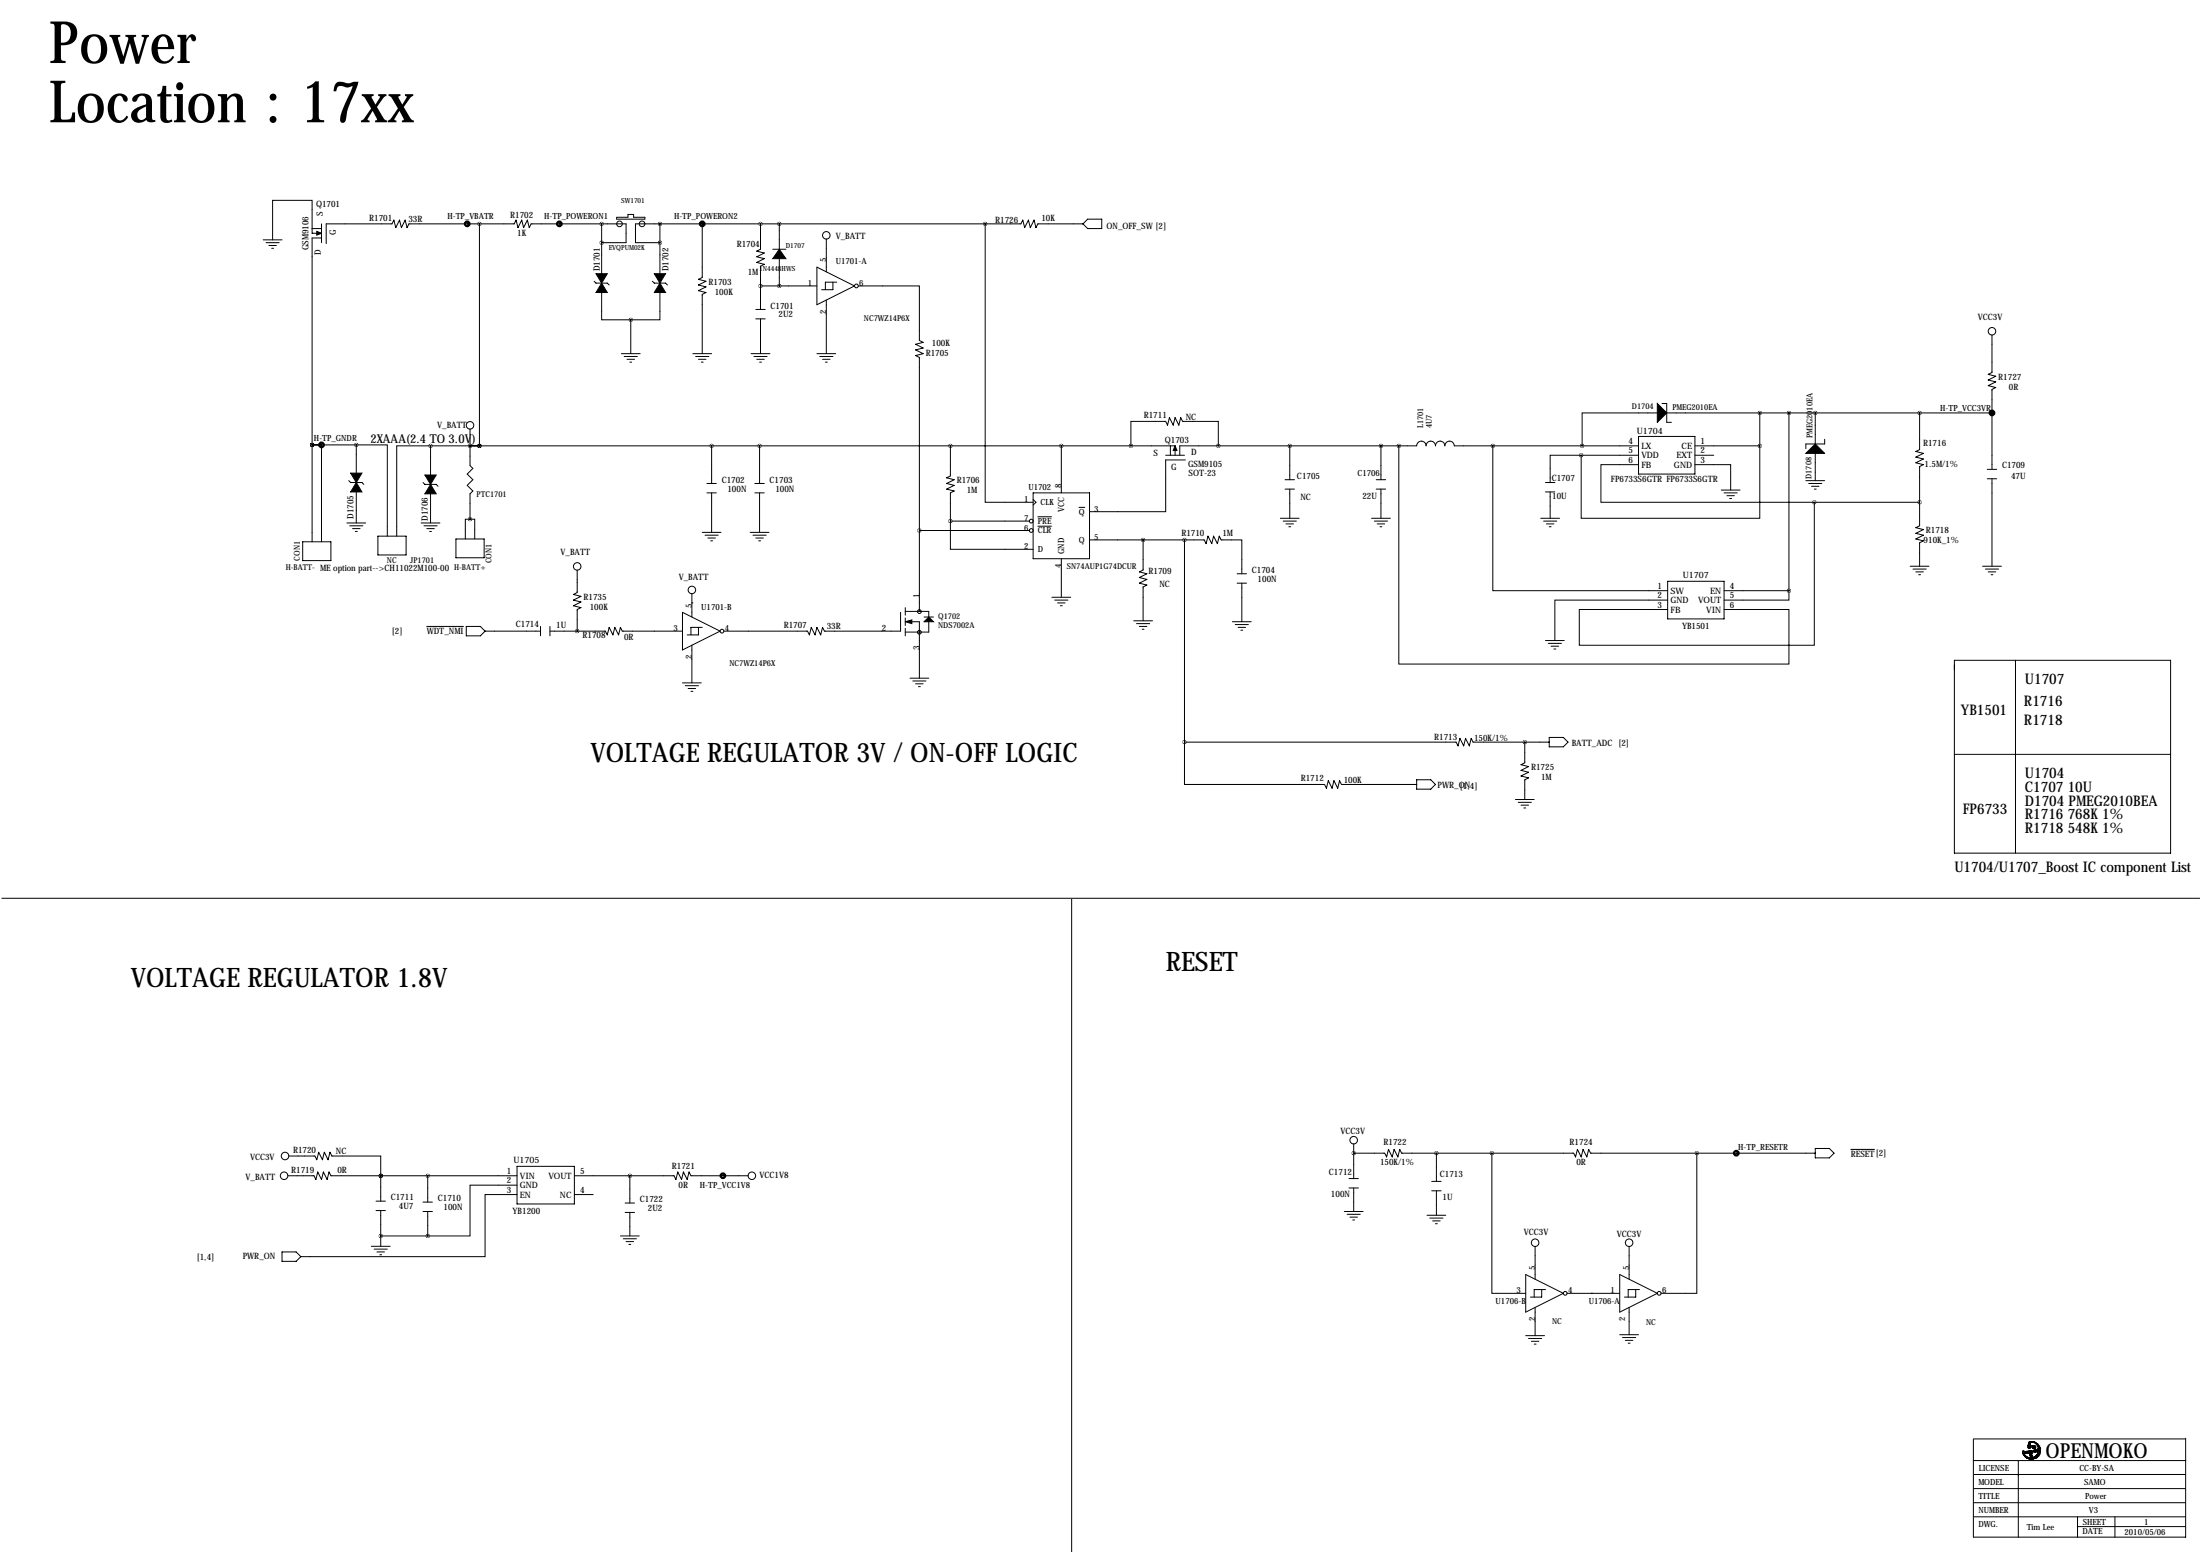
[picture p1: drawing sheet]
<svg xmlns="http://www.w3.org/2000/svg" width="594mm" height="419mm" viewBox="0 0 594 419" stroke-linecap="round" stroke-linejoin="round" font-family="sans-serif">
<g fill="none" stroke="#000" stroke-width=".27">
<path d="M166.6 58.7h3.1v-.8h1.5v.8h3v.5h-7.6zM293.9 59.2h3.8v2.5h-3.8l-1.3-1.2zM71.1 64.8h5.1M71.9 65.5h3.5M72.6 66.3h2.1M73.4 67.1h.5M84.3 61.7h2.6M86.9 63h-2.6v-8.9h-10.6v10.7M86.9 64.3h-2.6v82M86.9 60.5v5M126.2 60.5h.1M129.5 60.5v59.9"/>
<path d="M151.1 60.5h.1M160.5 75.9l.5 .6h3.1l.5 .5M162.6 79v7.4h7.8M162.6 65.5h6.6v-5h-25.7l-.5 1-.5-2.1-1 2.1-.5-2.1-1 2.1-.6-2.1-.5 1.1h-28.4l-.5 1-.5-2.1-1 2.1-.6-2.1-1 2.1-.5-2.1-.5 1.1h-17.8v5.3M162.6 60.5v13.4M176.3 75.9l.5 .6h3l.5 .5M178.3 79v7.4h-7.9M178.3 60.5v13.4M189.7 60.5h.1M189.7 60.5v14.4l-1 .5 2.1 .5-2.1 1.1 2.1 .5-2.1 1 2.1 .5-1.1 .5v16M205.5 60.5v6.8l-1 .5 2 .5-2 1 2 .6-2 1 2 .5-1 .5v11.7M205.5 77.2h15.2"/>
<path d="M208.8 67.3h3.5M210.6 60.5v6.8M210.6 69.9v7.3M220.7 72.1l10.2 5.1-10.2 5.1zM223.3 64.5v8.9M225 76.2v2h-3M226.1 76.2h-3.1v2M231.9 77.2h16.5v14.7l1 .6-2 .5 2 1-2 .5 2 1-2 .5 1 .5v68.6M266.2 60.5v75.1h12.9M292.6 60.5h-12.2l-.5 1-.5-2.1-1 2.1-.5-2.1-1 2.1-.5-2.1-.6 1.1h-104.1v5h6.6M167.9 95.5h5.1M168.7 96.3h3.5"/>
<path d="M169.4 97h2M170.2 97.8h.5M170.4 86.4v9.1M187.2 95.5h5.1M188 96.3h3.5M188.7 97h2.1M189.5 97.8h.5M202.9 95.5h5.1M203.7 96.3h3.6M204.2 83.6h2.6M204.2 86.1h2.6M204.5 97h2"/>
<path d="M205.2 97.8h.5M205.5 86.1v9.4M220.7 95.5h5.1M221.5 96.3h3.5M222.2 97h2.1M223 97.8h.5M223.3 81v14.5M538.2 90.4v10.2l-1 .5 2 .5-2 1 2 .5-2 1 2 .5-1 .6v21.5M127 115.8v4.6h2.5M442.7 117.9h15.3v10.1h-15.3zM447.8 111.5h-20.3v8.9M449.1 109h1.2v5h1.3"/>
<path d="M450.3 111.5h87.9M475.5 111.5v8.9M483.4 111.5v48M490.5 111.5v8.4M493 118.6v1.3h-5.1v1.3M518.7 111.5v9.9l-1 .5 2 .5-2 1 2 .6-2 1 2 .5-1 .5v16l-1 .5 2 .5-2 1 2 .5-2 1 2 .6-1 .5v6.3M538.2 111.5h.1M84.3 120.1h.1M84.3 120.1h12M86.9 120.1v26.2M94.2 129.8l.5 .5h3.1l.5 .5M96.3 120.1h8.3v24.7"/>
<path d="M96.3 120.1v7.7M96.3 132.8v8.4M114.3 130.3l.5 .5h3.1l.5 .5M116.3 120.4h-9.1v24.4M116.3 120.4h201.2v2.5M116.3 120.4v7.9M116.3 133.3v7.9M127 120.4v5.3l.8 .8-1.6 1.5 1.6 1.5-1.6 1.6 1.6 1.5-.8 .7v6.9M129.5 120.4h.1M191 130.6h2.5M191 133.1h2.5M192.3 120.4v10.2"/>
<path d="M192.3 133.1v10.7M204 130.6h2.5M204 133.1h2.5M205.2 120.4v10.2M205.2 133.1v10.7M256.8 120.4v8.1l-1 .5 2 .5-2 1.1 2 .5-2 1 2 .5-1 .5v7.6M279.1 133.1h15.3v17.8h-15.3zM279.1 134.9l.8 .7-.8 .8M280.4 139.6h3.7M286.8 120.4v12.7M291.5 137h1.6M305.6 120.4v-6.6h9.4l.5 1 .5-2 1 2 .5-2 1 2 .5-2 .5 1h9.7v6.6"/>
<path d="M315 122.9h5M316.2 120.4v2.5M320.3 124.2h-5.3v14h-20.6M345.9 140h5.1M347.2 129.5h2.6M347.2 132.1h2.6M348.5 120.4v9.1M348.5 132.1v7.9M370.6 140h5.1M371.9 129.5h2.5M371.9 132.1h2.5M373.1 120.4v9.1"/>
<path d="M373.1 132.1v7.9M378 120.4v58.9h105.4v-14.7h-17.6M403.4 120.4v39.1h47.2M416.3 140h5.1M417.6 130.3h2.5M417.6 132.8h2.5M418.8 132.8v7.2M427.2 122.9h-8.4v7.4M427.2 122.9h15.5M442.7 120.4h-49.8a1.27 1.27 0 0 0-1.2-1.3 1.27 1.27 0 0 0-1.3 1.3 1.27 1.27 0 0 0-1.3-1.3 1.27 1.27 0 0 0-1.2 1.3 1.27 1.27 0 0 0-1.3-1.3 1.27 1.27 0 0 0-1.3 1.3 1.27 1.27 0 0 0-1.3-1.3 1.27 1.27 0 0 0-1.2 1.3h-64v2.5M442.7 125.5h-10.1v10.1h57.6M458 125.5h9.6v6.8"/>
<path d="M458 120.4h17.5M458 122.9h5M465.1 132.3h5.1M465.8 133.1h3.6M466.6 133.9h2M467.4 134.6h.5M475.5 120.4v19.6h-48.3v-17.1M487.9 129.8h5.1M488.7 130.6h3.6M489.5 131.3h2M490.2 135.6v38.6h-63.5v-9.6h23.9M490.2 135.6h28.5"/>
<path d="M490.2 132.1h.5M490.5 122.4v7.4M537 126.7h2.5M537 129.3h2.5M538.2 129.3v23.6M81.8 146.3h7.6v5.1h-7.6zM93.7 141.2h5.1M94.5 142h3.5M95.2 142.7h2.1M96 143.5h.5M102.1 144.8h7.6v5.1h-7.6zM113.8 141.2h5.1"/>
<path d="M114.6 142h3.5M115.3 142.7h2M116.1 143.5h.5M123.2 145.5h7.6v5.1h-7.6zM127 140.2h-1.3v5.3M127 140.2h1.3v5.3M156 153.9v6.1l-1.1 .5 2.1 .5-2.1 1.1 2.1 .5-2.1 1 2.1 .5-1 .5v5.8M189.7 143.8h5.1M190.5 144.5h3.6M191.3 145.3h2M192 146.1h.5M202.7 143.8h5.1"/>
<path d="M203.5 144.5h3.5M204.2 145.3h2M205 146.1h.5M248.4 143.3h29.7M256.8 140.7v7.6h22.3M256.8 140.7h21.3M280.4 142.1h3.7M286.8 150.9v10.4M294.4 145.8h31l.5 1 .5-2 1 2 .5-2 1 2 .5-2 .5 1h5.6v9.1M308.9 145.8v8.1l-1.1 .5 2.1 .5-2.1 1.1 2.1 .5-2.1 1 2.1 .5-1 .5v9.1M320 145.8v54.6M334.3 154.9h2.5"/>
<path d="M334.3 157.5h2.5M335.5 157.5v10.4M346.7 140.7h3.6M347.5 141.5h2M348.2 142.2h.5M371.3 140.7h3.6M372.1 141.5h2M372.9 142.2h.5M417.1 140.7h3.5M417.8 141.5h2.1M418.6 142.2h.5M450.6 157h15.2v10.1h-15.2z"/>
<path d="M465.8 159.5h17.6M483.4 159.5v2.6h-17.6M516.1 152.9h5.1M516.9 153.7h3.5M517.7 154.4h2M518.4 155.2h.5M535.7 152.9h5.1M536.4 153.7h3.6M537.2 154.4h2M538 155.2h.5M115.3 169.2h9.9M126 169.2h3.8l1.3 1.2-1.3 1.3h-3.8z"/>
<path d="M131.1 170.4h14.9M146 169.2v2.5M148.6 170.4h15l.5 1 .5-2 1 2 .5-2 1 2 .5-2 .5 1h16.3M148.6 169.2v2.5M184.4 165.4l10.2 5-10.2 5.1zM186.9 162.8h.1M186.9 160.3v6.3M186.9 174.2v10.2M188.7 169.4v2h-3M189.7 169.4h-3v2M243.3 165.4v5h-20.5l-.6-1-.5 2-1-2-.5 2-1-2-.5 2-.5-1h-22.6M244.6 164.1v2"/>
<path d="M244.6 166.9v2M244.6 169.7v2M244.6 165.1h6.4v1.5M245.9 167.9h2.5v15.2M249.7 166.6h2.5M251 167.9v2.8h-6.4M284.2 161.3h5.1M285 162.1h3.5M285.8 162.8h2M286.5 163.6h.5M306.3 167.6h5.1M307.1 168.4h3.5"/>
<path d="M307.8 169.2h2.1M308.6 169.9h.5M333 167.9h5.1M333.8 168.7h3.5M334.5 169.4h2M335.3 170.2h.5M417.6 173h5.1M418.3 173.7h3.6M419.1 174.5h2M419.9 175.3h.5M450.6 162.1h-30.5v10.9M528.1 178.3h58.4v52.1h-58.4z"/>
<path d="M544.6 178.3v52.1M184.4 184.4h5.1M185.2 185.2h3.5M185.9 185.9h2.1M186.7 186.7h.5M245.9 183.1h5.1M246.6 183.9h3.6M247.4 184.7h2M248.2 185.4h.5M418.6 199.1h3.8l1.3 1.3-1.3 1.3h-3.8zM320 200.4v11.4h37.9l.5 1.1 .5-2.1 1 2.1 .5-2.1 1 2.1 .5-2.1 .6 1h20.3M320 200.4h73.4l.6 1 .5-2 1 2 .5-2 1 2 .5-2 .5 1h20.6"/>
<path d="M382.8 210.6h3.8l1.3 1.2-1.3 1.3h-3.8zM409.4 215.9h5.1M410.2 216.7h3.6M411 217.4h2M411.7 218.2h.5M412 200.4v5.6l-1 .5 2 .5-2 1 2 .5-2 1 2 .6-1 .5v5.3M528.1 203.7h58.4M.5 242.6h593.9M289.6 242.8v176.3M77.7 317.5h7.1l.5 1 .6-2 1 2 .5-2 1 2 .5-2 .5 1h50.3M78 312.2h7.1l.5 1 .5-2.1 1 2.1 .5-2.1 1 2.1 .6-2.1 .5 1.1h13.2v5.3M102.9 317.5h.1"/>
<path d="M102.9 317.5v6.9M115.6 317.5v7.1M139.7 315h15.5v10.1h-15.5zM155.2 317.5h26.9l.5 1 .5-2 1 2 .6-2 1 2 .5-2 .5 1h15.5M170.2 317.5v7.4M195.3 317.5h.1M364.5 318.3h2.5M365.8 311.4h.1M365.8 311.4h8.3l.5 1 .6-2 1 2 .5-2 1 2 .5-2 .5 1h46.5l.5 1 .5-2 1 2 .5-2 1.1 2 .5-2 .5 1h60.7M365.8 308.9v9.4M386.8 319h2.6M388.1 311.4v7.6"/>
<path d="M403.1 311.4v37.8h9.1M458.5 311.4v37.8h-9.7M469.1 311.4h.1M490.5 310.1h3.8l1.3 1.3-1.3 1.3h-3.8zM500.1 310.4h6.4M76.2 338.1h3.8l1.3 1.2-1.3 1.3h-3.8zM100.3 336.5h5.1M101.1 337.3h3.5M101.6 324.4h2.5M101.6 326.9h2.5M101.9 338.1h2M102.6 338.8h.5"/>
<path d="M102.9 326.9v9.6M102.9 333.8h12.7M114.3 324.6h2.5M114.3 327.2h2.5M115.6 327.2v6.6M139.7 320h-12.7v13.8h-11.4M139.7 322.6h-8.6v16.7h-49.8M155.2 322.6h5.1M167.6 333.8h5.1M168.4 334.5h3.6M168.9 324.9h2.5M168.9 327.4h2.5"/>
<path d="M169.2 335.3h2M169.9 336h.5M170.2 327.4v6.4M363.2 327.2h5.1M364 327.9h3.5M364.5 320.8h2.5M364.7 328.7h2.1M365.5 329.4h.5M365.8 320.8v6.4M385.6 328.2h5.1M386.3 328.9h3.6M386.8 321.6h2.6"/>
<path d="M387.1 329.7h2M387.9 330.5h.5M388.1 321.6v6.6M414.8 336.5v8.9M440.2 336.5v8.9M412.2 344.2l10.2 5-10.2 5.1zM414.8 353.1v7.6M416.6 348.2v2.1h-3.1M417.6 348.2h-3.1v2.1M423.4 349.2h14.2M430 349.2h.1M437.6 344.2l10.2 5-10.2 5.1z"/>
<path d="M440.2 353.1v7.3M442 348.2v2.1h-3.1M443 348.2h-3.1v2.1M412.2 360.7h5.1M413 361.4h3.6M413.8 362.2h2M414.5 363h.5M437.6 360.4h5.1M438.4 361.2h3.6M439.2 361.9h2M439.9 362.7h.5M533.2 388.6v26.5"/>
<path d="M533.2 394.4h57.4M533.3 388.6h57.1M533.3 398.2h57.1M545.3 394.5v20.6M546.5 392.2h2.3M546.5 392.1l.1 .1M546.5 392.2l.2 .2M546.6 392.1h.1M546.6 392h.1M546.6 391.9h.1M546.6 392.1v.1M546.6 391.9v.5"/>
<path d="M546.6 392l2.2 .1M546.6 392h2.2M546.6 391.9l.4 .1zM546.6 392.3v.1M546.6 392.1l2.2 .1M546.6 392.2h.1M546.6 392.4h.1M546.6 392.2l.3 .1M546.6 392.2h2.2M546.6 392.4l.2 .2M546.6 392.4l.1 .1M546.7 391.9h.1"/>
<path d="M546.7 392.6h.1M546.7 392.6l.4 .5M546.7 392.4v.1M546.7 392.5v.1M546.7 392.6l.1 .1M546.7 392.5h.1M546.8 392.8h.1M546.8 392.8l.2 .1M546.8 392.8l.1 .1M546.8 392.6v.1M546.8 392.7v.1M546.9 392.9h.1"/>
<path d="M546.9 393l.1 .1M546.9 392.9v.1M546.9 393l.2 .1M546.9 392.9l.1 .1h-.1M546.9 392.3l.2 .1M546.9 392.3l2 .1h-1.8M547 392.9h.1M547 393.1h.1M547 393.1h.2M547 393.1l.1 .1M547 393.1l.3 .1M547.1 393.2l.3 .1"/>
<path d="M547.1 393.2l.1 .1M547.1 392.4h1.8M547.1 393.1h.1M547.2 393.1h.1M547.2 393.1l.1 .1M547.2 393.3l.3 .1M547.2 393.3h.2M547.2 393.4h.3M547.2 393.4l.2 .1M547.2 393.4h.4M547.3 393.2l.1 .1M547.3 393.4h.1"/>
<path d="M547.3 393.4h.3M547.3 393.5h.5M547.4 392.4h.1M547.4 393.5h.1M547.4 393.5l.6 .1M547.4 393.5l.5 .1M547.4 393.5h.4M547.5 393.4l.3 .1M547.6 391.9l-.1 .1M547.6 391.9h1.2M547.6 391.9l1.2 .1M547.6 393.7h.1"/>
<path d="M547.6 393.4h.1M547.7 393.7h.1M547.7 393.7l.9 .1M547.7 393.8h.1M547.7 393.8h.2M547.7 393.8h2.1M547.7 393.8h2.3M547.8 393.5h.1M547.8 393.5l.1 .1M547.9 393.8h1.9M547.9 393.8v.1M547.9 393.8l1.9 .1"/>
<path d="M547.9 393.9h1.9M547.9 393.9h.2M548 393.6h.1M548 391h.1M548 390.7h.1M548 390.4h.1M548 391l.1 .1M548 391h.6M548 390.2v.8M548 390.3h.6M548 393.6l.2 .1-.6-.1 1 .2M548 390.7l.6 .1"/>
<path d="M548 390.7h.6M548 390.4l.6 .1-.6 .1 .6 .1M548 390.4h.6M548 390.2l.6 .1M548 390.2h.6M548 393.6h-.5l.2 .2M548.1 391.1h.1M548.1 390.1l-.1 .1M548.1 389.9v.2M548.1 390.1l.5 .1M548.1 389.9l.4 .1M548.1 389.9h.5"/>
<path d="M548.1 389.8v.1M548.1 389.7v.1M548.1 389.8l.5 .1M548.1 389.7l.5 .1h-.5M548.2 389.6l-.1 .1M548.2 389.6l.4 .1h-.5M548.2 393.9l.1 .1M548.2 393.9l1.2 .1M548.2 389.5h.1M548.2 389.5v.1M548.2 389.5l.4 .1h-.4M548.2 389.5h.4"/>
<path d="M548.3 392.4h.1M548.3 389.4h.1M548.3 392.6h.1M548.3 392.4v.2M548.3 391.9h-.2M548.3 391.9h.5M548.3 389.4l-.1 .1M548.3 389.4h.3M548.3 392.6h.6M548.3 392.5l.6 .1M548.3 392.4l.6 .1M548.3 389.4l.3 .1"/>
<path d="M548.3 394h1.1M548.4 392.6l.1 .4M548.4 392.6l.7 .4M548.4 392.6h.5M548.4 394h.7M548.4 389.3h.1M548.4 389.3l-.1 .1M548.4 389.3l.2 .1M548.5 393.1l.1 .1M548.5 393v.1M548.5 391l-.4 .1M548.5 390l.1 .1"/>
<path d="M548.5 389.3l.1 .1M548.5 393.1l.6 .1M548.5 393h.6M548.5 390h-.4l.5 .1M548.6 391.8h.1M548.6 390.7h.1M548.6 390.4h.1M548.6 389.5h.1M548.6 393.2v.1M548.6 389.5v.4M548.6 390.1v.7M548.6 391.8l-.3 .1"/>
<path d="M548.6 390.8h.1M548.6 389.9l-.1 .1M548.6 393.2h.5M548.6 391.8l.2 .1M548.6 390.8h-.6l.6 .1M548.6 389.4h.1M548.6 393.3l.1 .1M548.6 390.8v.2M548.6 389.4v.1M548.6 393.3l.6 .1M548.6 390.8l-.6 .1 .6 .1M548.7 393.4h.1"/>
<path d="M548.7 393.4l.1 .2M548.7 393.4h.5M548.7 393.4l.6 .2M548.8 393.6h.1M548.8 392h.1M548.8 391.9h.1M548.8 391.8h.1M548.8 393.6l.1 .1M548.8 392v.1M548.8 391.8v.2M548.8 393.6l.6 .1M548.8 393.6h1.4"/>
<path d="M548.8 393.7l-.2 .1M548.8 393.7l1.2 .1M548.8 392.2h.1M548.8 392.1h.1M548.8 393.7h.1M548.8 392.2l.1 .1M548.8 392.1v.1M548.9 393.7h.1M548.9 392.4h.1M548.9 393.7v.1M548.9 392.5v.1M548.9 392.3v.2"/>
<path d="M548.9 393.7l.5 .1M548.9 392.3l-2.2-.1 2.2 .1h-2M548.9 392.6l.2 .4M548.9 392.6h.1M549 393.8h.1M549 393.8l.1 .1M549 393.8l.4 .1M549 393.9h.4M549.1 393.9h.1M549.1 390.7h.1M549.1 393.1l.2 .5M549.1 390.7v.2"/>
<path d="M549.1 393v.1M549.1 390.9v.1M549.1 390.9l.7 .1M549.1 390.8h.8M549.1 390.7l.8 .1M549.1 390.7h.8M549.1 391h.1M549.1 390.5v.1M549.1 393.2v.1M549.1 391l.1 .1M549.1 391h.7M549.1 390.6v.1"/>
<path d="M549.1 391l.6 .1M549.1 390.6l.8 .1M549.1 390.6h.7M549.1 390.5l.7 .1M549.1 390.5h.7M549.2 389.4l-.2-.1 .8 .1M549.2 393.9h.1M549.2 391.1h.1M549.2 390.4h.1M549.2 389.3h.1M549.2 389.3h-.8M549.2 391.1h.2"/>
<path d="M549.2 391.1h.5M549.2 390.4l-.1 .1M549.2 390.4h.5M549.2 389.3h-.4l1 .1M549.2 391.1h.4M549.2 390.4l.6 .1M549.2 389.4h.3M549.3 393.6h.1M549.3 393.6l.1 .2M549.3 393.6h.8l-1.3 .1M549.3 394h-.2M549.3 393.6l-.2 .1"/>
<path d="M549.3 393.6l.8 .1M549.4 393.9h.1M549.4 393.7h.1M549.4 389.3h.1M549.4 391.1h.2M549.4 389.3l.1 .1M549.4 393.8h.1M549.4 390.3h.1M549.4 391.1l.2 .1M549.4 393.8v.1M549.4 390.3h.2M549.4 390.3l-.2 .1"/>
<path d="M549.5 389.4l.4 .1h-.3M549.5 389.4l.1 .1M549.5 389.4h.3M549.5 393.5h.1M549.5 393.9l-.1 .1M549.5 393.5l.7 .1M549.5 393.5h.7M549.6 391.2h.1M549.6 391.1h.1M549.6 391.1v.1M549.6 391.6v.1M549.6 391.6l1.2 .1"/>
<path d="M549.6 392h.1M549.6 391.9h.1M549.6 391.8h.1M549.6 391.7v.3h.6M549.6 392h.7M549.6 391.9h.8M549.6 392h.6M549.6 391.9l.7 .1M549.6 391.8l.9 .1M549.6 391.7l1 .1M549.6 391.7h1.2M549.6 389.5h.1"/>
<path d="M549.6 389.5h.4M549.7 392.2h.1M549.7 392.1h.1M549.7 392v.2M549.7 392.1v.1M549.7 392l.3 .1M549.7 393.5l-.3 .1M549.7 393.5h.5M549.7 391.1h.1M549.7 390.4h.1M549.7 393.4h.1M549.7 391.1h-.1"/>
<path d="M549.7 390.4l.1 .1M549.7 393.4v.1M549.7 389.5l.2 .2M549.7 389.5l.5 .2M549.7 393.4l.6 .1M549.7 389.5h.3M549.8 391.6h-.2M549.8 393.8v.1M549.8 391.6h1.1M549.8 391.6h1.4M549.8 389.4l.2 .1M549.8 391h.1"/>
<path d="M549.8 391l-.1 .1M549.8 390.6l.1 .1M549.8 390.5v.1M549.9 390.7h.1M549.9 390.9l-.1 .1M549.9 390.7v.2M549.9 393.3v.1M549.9 393.4h-.2M549.9 393.3h.6M549.9 393.4h.5M549.9 393.4h.6M549.9 393.3l.6 .1"/>
<path d="M549.9 389.7h.3M549.9 389.7h.1M550 392.1h.1M550 393.8h.1M550 393.3h-.1M550 392.1l-.3 .1M550 389.7l.4 .1M550 393.8l-2.1 .1M550 393.7v.1M550 389.7l.1 .1M550 389.5l.2 .2M550 393.3h.5"/>
<path d="M550 393.7h.1M550.1 393.7h.1M550.1 389.8l.4 .2M550.1 393.2l-.1 .1M550.1 393.2l.4 .1M550.1 391.5l-.3 .1M550.1 391.5l.8 .1M550.1 391.5h.9M550.1 393.1v.1M550.1 393.1h.6M550.1 393.1l.5 .1M550.2 393.6h.1"/>
<path d="M550.2 393.1h.1M550.2 389.7h.1M550.2 393.5h.1M550.2 391.5h-.1M550.2 391.5h.8M550.2 391.5h1M550.2 393.5l-.1 .2M550.2 389.7l.2 .1M550.3 392h.1M550.3 392h-.1M550.3 390l.4 .1zM550.3 391.9h.1"/>
<path d="M550.3 391.9v.1M550.3 391.4l-.1 .1M550.3 391.4l.8 .1M550.3 393.5h-.1M550.3 393l-.1 .1M550.3 392.9v.1M550.3 392.9h.5M550.3 393l.4 .1M550.3 393h.5M550.3 392.9l.5 .1M550.4 391.9h.1M550.4 393.4h.1"/>
<path d="M550.4 393.4l-.7 .1M550.4 393.4l-.1 .1M550.4 390.1l.1 .2M550.4 389.8l.1 .2M550.4 390.1l.4 .2M550.4 392.8v.1M550.4 392.8l.4 .1M550.4 392.8h.5M550.5 392.8h.1M550.5 393.4h-.1M550.5 392.7v.1M550.5 393.3v.1"/>
<path d="M550.5 392.8h.4M550.5 392.7l.4 .1M550.5 392.7h.4M550.5 391.8h.1M550.5 390h.1M550.5 391.8l-.1 .1M550.5 391.4h-.2M550.5 390.3h.3M550.5 391.4h.6M550.5 390.3h.1M550.5 393.3h.1M550.5 390.3l.1 .2"/>
<path d="M550.5 390l.3 .3M550.5 390.3l.4 .2M550.6 391.8h.1M550.6 392.6h.1M550.6 392.6l-.2 .2M550.6 391.8l-1 .1M550.6 391.3l-.1 .1M550.6 392.6h.4M550.6 391.3l.5 .1M550.6 392.6l.3 .1M550.6 390.5h.1M550.6 393.2l-.6 .1"/>
<path d="M550.6 390.5h.3M550.6 392.5v.1M550.6 393.2l-.1 .1M550.6 390.5l.1 .2M550.6 392.5l.4 .1M550.6 392.5h.4M550.6 390.5l.4 .2M550.7 393.1h.1M550.7 392.4h.1M550.7 392.4h.4M550.7 393.1l-.1 .1M550.7 392.4l-.1 .1"/>
<path d="M550.7 392.4l.3 .1M550.7 391.3h-.1M550.7 393.1h-.5h.5M550.7 392.3h.4M550.7 391.3h.4M550.7 390.8h.3M550.7 392.3v.1M550.7 390.7v.1M550.7 392.3h.1M550.7 390.8l.1 .3M550.7 392.3l.4 .1M550.7 390.8l.4 .1"/>
<path d="M550.7 390.7l.3 .1M550.7 390.7h.3M550.8 392.2h.3M550.8 391.7l-.2 .1M550.8 391h.3M550.8 392.2l.3 .1h-.4M550.8 393l-.1 .1M550.8 392.2l-.1 .1M550.8 390.9v.1M550.8 392l.4 .1M550.8 391l.3 .1M550.8 390.9l.3 .1"/>
<path d="M550.8 390.9h.3M550.8 391.2h.1M550.8 392.9h.1M550.8 392h.4h-.4M550.8 391.2l-.1 .1M550.8 391.1h.3M550.8 391.2l.4 .1h-.6M550.8 391.2l.3 .1M550.8 390.3h.1M550.8 391.1v.1M550.8 391.8v.4M550.8 392h.1"/>
<path d="M550.8 391.2l.1 .1M550.8 390.3l.1 .2M550.8 391.8l.4 .1M550.8 391.8h.4M550.8 391.1l.4 .1M550.9 391.6l.3 .1-1.6-.1M550.9 391.7l-.1 .1M550.9 391.3v.4M550.9 391.7l.3 .1M550.9 391.5l.3 .1M550.9 391.3l.3 .2M550.9 391.2h.1"/>
<path d="M550.9 392.8h.1M550.9 390.5h.1M550.9 391.6l-.1 .1M550.9 391.2h-.1M550.9 391.2h.2M550.9 392.7v.1M550.9 392.8l-.1 .2M550.9 390.5l.1 .2M551 392.6l-.1 .1M551 391.1h.1M551 392.6h.1M551 391.5l-.1 .1"/>
<path d="M551 391.1l-.1 .1M551 390.7v.1M551 392.5v.1M551 390.8l.1 .1M551.1 391.1h.1M551.1 392.4h.1M551.1 391.5h-.1M551.1 391.4v.1M551.1 392.4l-.1 .1M551.1 390.9v.1M551.1 391.2h.1M551.1 391.4h.1"/>
<path d="M551.1 391v.4M551.1 392.2v.1M551.1 392.3v.1M551.1 391.1l.1 .1M551.2 391.9l-.4 .1M551.2 391.2l-.5 .1M551.2 392.1l-.1 .1M551.2 391.2v.3M551.2 391.9v.2M551.2 391.5v.1M551.2 392.1h-.4l.3 .1M551.2 391.6v.2"/>
<path d="M551.2 391.8v.1M590.5 388.4v26.7h-57.3M533.3 402h57.1M533.3 405.8h57.1M533.3 409.6h57.1M561.3 412.2h29.2M561.3 409.6v5.5M571.4 409.6v5.5"/>
<circle cx="126.2" cy="60.5" r=".46"/>
<circle cx="151.1" cy="60.5" r=".46"/>
<circle cx="167.4" cy="60.5" r=".76"/>
<circle cx="173.5" cy="60.5" r=".76"/>
<circle cx="189.7" cy="60.5" r=".46"/>
<circle cx="223.3" cy="63.6" r="1.02"/>
<circle cx="231.4" cy="77.2" r=".51"/>
<circle cx="538.2" cy="89.5" r="1.02"/>
<circle cx="127" cy="114.9" r="1.02"/>
<circle cx="538.2" cy="111.5" r=".46"/>
<circle cx="86.9" cy="120.1" r=".46"/>
<circle cx="156" cy="153" r="1.02"/>
<circle cx="186.9" cy="159.3" r="1.02"/>
<circle cx="278.6" cy="143.3" r=".51"/>
<circle cx="278.6" cy="140.7" r=".51"/>
<circle cx="195.1" cy="170.4" r=".51"/>
<circle cx="248.4" cy="165.2" r=".51"/>
<circle cx="248.4" cy="170.7" r=".51"/>
<circle cx="76.8" cy="317.5" r="1.02"/>
<circle cx="77" cy="312.2" r="1.02"/>
<circle cx="195.3" cy="317.5" r=".46"/>
<circle cx="203.1" cy="317.5" r="1.02"/>
<circle cx="365.8" cy="307.9" r="1.02"/>
<circle cx="469.1" cy="311.4" r=".46"/>
<circle cx="414.8" cy="335.6" r="1.02"/>
<circle cx="440.2" cy="335.6" r="1.02"/>
<circle cx="422.9" cy="349.2" r=".51"/>
<circle cx="448.3" cy="349.2" r=".51"/>
</g>
<g fill="#000" stroke="#000" stroke-width=".27">
<path d="M85.6 62.5l1.3 .5-1.3 .5zM162.6 76.5l1.5 2.5h-3.1zM161 73.9h3.1l-1.5 2.6zM178.3 76.5l1.5 2.5h-3zM176.8 73.9h3l-1.5 2.6zM210.6 67.3l1.7 2.6h-3.5zM447.8 109l2.5 2.5-2.5 2.5zM96.3 130.3l1.5 2.5h-3.1zM94.7 127.8h3.1l-1.5 2.5zM116.3 130.8l1.6 2.5h-3.1zM114.8 128.3h3.1l-1.6 2.5zM317.5 120.4l.5 1.3h-1z"/>
<path d="M487.9 122.4l2.6-2.5 2.5 2.5zM244.6 167.9l1.8-.5v1zM251 166.6l1.2 1.3h-2.5z"/>
</g>
<g fill="none" stroke="#000" stroke-width=".51">
<circle cx="126.2" cy="60.5" r=".66"/>
<circle cx="151.1" cy="60.5" r=".66"/>
<circle cx="189.7" cy="60.5" r=".66"/>
<circle cx="538.2" cy="111.5" r=".66"/>
<circle cx="86.9" cy="120.1" r=".66"/>
<circle cx="195.3" cy="317.5" r=".66"/>
<circle cx="469.1" cy="311.4" r=".66"/>
</g>
<path d="M102.8 317.5a.05 .05 0 0 0 .1 0 .05 .05 0 0 0-.1 0zM102.8 317.5a.05 .05 0 0 0 .1 0 .05 .05 0 0 0-.1 0zM115.5 317.5a.05 .05 0 0 0 .1 0 .05 .05 0 0 0-.1 0zM170.1 317.5a.05 .05 0 0 0 .1 0 .05 .05 0 0 0-.1 0zM195.3 317.5a.05 .05 0 0 0 .1 0 .05 .05 0 0 0-.1 0zM205.4 77.2a.05 .05 0 0 0 .1 0 .05 .05 0 0 0-.1 0zM518.6 135.6a.05 .05 0 0 0 .1 0 .05 .05 0 0 0-.1 0zM373.1 120.4a.05 .05 0 0 0 .1 0 .05 .05 0 0 0-.1 0zM205.2 120.4a.05 .05 0 0 0 .1 0 .05 .05 0 0 0-.1 0zM192.2 120.4a.05 .05 0 0 0 .1 0 .05 .05 0 0 0-.1 0zM427.4 120.4a.05 .05 0 0 0 .1 0 .05 .05 0 0 0-.1 0zM305.5 120.4a.05 .05 0 0 0 .1 0 .05 .05 0 0 0-.1 0zM329.1 120.4a.05 .05 0 0 0 .1 0 .05 .05 0 0 0-.1 0zM308.8 145.8a.05 .05 0 0 0 .1 0 .05 .05 0 0 0-.1 0zM320 145.8a.05 .05 0 0 0 .1 0 .05 .05 0 0 0-.1 0zM162.5 60.5a.05 .05 0 0 0 .1 0 .05 .05 0 0 0-.1 0zM170.4 86.4a.05 .05 0 0 0 .1 0 .05 .05 0 0 0-.1 0zM84.3 120.1a.05 .05 0 0 0 .1 0 .05 .05 0 0 0-.1 0zM84.3 120.1a.05 .05 0 0 0 .1 0 .05 .05 0 0 0-.1 0zM162.5 65.5a.05 .05 0 0 0 .1 0 .05 .05 0 0 0-.1 0zM286.7 120.4a.05 .05 0 0 0 .1 0 .05 .05 0 0 0-.1 0zM129.5 120.4a.05 .05 0 0 0 .1 0 .05 .05 0 0 0-.1 0zM129.5 120.4a.05 .05 0 0 0 .1 0 .05 .05 0 0 0-.1 0zM86.8 120.1a.05 .05 0 0 0 .1 0 .05 .05 0 0 0-.1 0zM116.3 120.4a.05 .05 0 0 0 .1 0 .05 .05 0 0 0-.1 0zM96.2 120.1a.05 .05 0 0 0 .1 0 .05 .05 0 0 0-.1 0zM210.5 77.2a.05 .05 0 0 0 .1 0 .05 .05 0 0 0-.1 0zM155.9 170.4a.05 .05 0 0 0 .1 0 .05 .05 0 0 0-.1 0zM189.7 60.5a.05 .05 0 0 0 .1 0 .05 .05 0 0 0-.1 0zM210.5 60.5a.05 .05 0 0 0 .1 0 .05 .05 0 0 0-.1 0zM205.4 60.5a.05 .05 0 0 0 .1 0 .05 .05 0 0 0-.1 0zM189.7 60.5a.05 .05 0 0 0 .1 0 .05 .05 0 0 0-.1 0zM538.2 111.5a.05 .05 0 0 0 .1 0 .05 .05 0 0 0-.1 0zM538.2 111.5a.05 .05 0 0 0 .1 0 .05 .05 0 0 0-.1 0zM427.2 122.9a.05 .05 0 0 0 .1 0 .05 .05 0 0 0-.1 0zM518.6 111.5a.05 .05 0 0 0 .1 0 .05 .05 0 0 0-.1 0zM151.1 60.5a.05 .05 0 0 0 .1 0 .05 .05 0 0 0-.1 0zM403.3 120.4a.05 .05 0 0 0 .1 0 .05 .05 0 0 0-.1 0zM483.3 111.5a.05 .05 0 0 0 .1 0 .05 .05 0 0 0-.1 0zM377.9 120.4a.05 .05 0 0 0 .1 0 .05 .05 0 0 0-.1 0zM490.2 135.6a.05 .05 0 0 0 .1 0 .05 .05 0 0 0-.1 0zM483.3 159.5a.05 .05 0 0 0 .1 0 .05 .05 0 0 0-.1 0zM320 200.4a.05 .05 0 0 0 .1 0 .05 .05 0 0 0-.1 0zM490.4 111.5a.05 .05 0 0 0 .1 0 .05 .05 0 0 0-.1 0zM102.8 333.8a.05 .05 0 0 0 .1 0 .05 .05 0 0 0-.1 0zM115.5 333.8a.05 .05 0 0 0 .1 0 .05 .05 0 0 0-.1 0zM365.7 311.4a.05 .05 0 0 0 .1 0 .05 .05 0 0 0-.1 0zM126.2 60.5a.05 .05 0 0 0 .1 0 .05 .05 0 0 0-.1 0zM129.5 60.5a.05 .05 0 0 0 .1 0 .05 .05 0 0 0-.1 0zM469.1 311.4a.05 .05 0 0 0 .1 0 .05 .05 0 0 0-.1 0zM458.4 311.4a.05 .05 0 0 0 .1 0 .05 .05 0 0 0-.1 0z" fill="#000" stroke="#000" stroke-width="1"/>
<g font-size="15.8">
<text x="13.2" y="17">Power</text>
<text x="13.2" y="33">Location : 17xx</text>
</g>
<g font-size="7.3">
<text x="159.5" y="205.7">VOLTAGE REGULATOR 3V / ON-OFF LOGIC</text>
<text x="315" y="262.1">RESET</text>
<text x="35.3" y="266.4">VOLTAGE REGULATOR 1.8V</text>
</g>
<text font-size="5.6" x="552.7" y="393.8">OPENMOKO</text>
<g font-size="4">
<text x="547.1" y="184.7">U1707</text>
<text x="546.9" y="190.8">R1716</text>
<text x="529.8" y="193">YB1501</text>
<text x="546.9" y="195.8">R1718</text>
<text x="547.1" y="210.1">U1704</text>
<text x="547.1" y="213.9">C1707 10U</text>
<text x="530.4" y="219.7">FP6733</text>
<text x="547.1" y="217.7">D1704 PMEG2010BEA</text>
<text x="547.1" y="221.2">R1716 768K 1%</text>
<text x="547.1" y="225">R1718 548K 1%</text>
<text x="528.1" y="235.5">U1704/U1707_Boost IC component List</text>
</g>
<text font-size="3.3" x="100.1" y="119.6">2XAAA(2.4 TO 3.0V)</text>
<g font-size="2.4">
<text x="85.4" y="55.8">Q1701</text>
<text x="87.2" y="58.4" transform="rotate(-90 87.2 58.4)">S</text>
<text x="99.7" y="59.6">R1701</text>
<text x="110.4" y="59.9">33R</text>
<text x="137.8" y="58.8">R1702</text>
<text x="281.4" y="59.6">10K</text>
<text x="90.7" y="63.5" transform="rotate(-90 90.7 63.5)">G</text>
<text x="139.7" y="63.8">1K</text>
<text x="225.8" y="64.5">V_BATT</text>
<text x="268.9" y="60.2">R1726</text>
<text x="299" y="61.7">ON_OFF_SW[2]</text>
<text x="83.3" y="67.6" transform="rotate(-90 83.3 67.6)">GSM9106</text>
<text x="86.7" y="68.8" transform="rotate(-90 86.7 68.8)">D</text>
<text x="199.1" y="66.8">R1704</text>
<text x="162.1" y="73.3" transform="rotate(-90 162.1 73.3)">D1701</text>
<text x="180.6" y="73.3" transform="rotate(-90 180.6 73.3)">D1702</text>
<text x="191.4" y="77">R1703</text>
<text x="202" y="74.3">1M</text>
<text x="193.1" y="79.6">100K</text>
<text x="208.2" y="83.3">C1701</text>
<text x="210.4" y="85.7">2U2</text>
<text x="534.4" y="86.4">VCC3V</text>
<text x="251.8" y="93.5">100K</text>
<text x="250.1" y="96.1">R1705</text>
<text x="539.9" y="102.6">R1727</text>
<text x="542.8" y="105.3">0R</text>
<text x="309" y="112.9">R1711</text>
<text x="320.4" y="113.3">NC</text>
<text x="118.1" y="115.6">V_BATT</text>
<text x="314.7" y="119.5">Q1703</text>
<text x="440" y="119.9">4</text>
<text x="442.2" y="117.1">U1704</text>
<text x="459.5" y="119.9">1</text>
<text x="311.7" y="123.3">S</text>
<text x="321.8" y="122.8">D</text>
<text x="440" y="122.4">5</text>
<text x="440" y="125">6</text>
<text x="443.5" y="121.2">LX</text>
<text x="443.5" y="123.8">VDD</text>
<text x="453" y="123.8">EXT</text>
<text x="454.3" y="121.2">CE</text>
<text x="459.5" y="122.4">2</text>
<text x="459.5" y="125">3</text>
<text x="519.6" y="120.4">R1716</text>
<text x="195" y="130.3">C1702</text>
<text x="207.9" y="130.3">C1703</text>
<text x="258.5" y="130.6">R1706</text>
<text x="316.5" y="126.8">G</text>
<text x="321" y="126.2">GSM9105</text>
<text x="321.1" y="128.5">SOT-23</text>
<text x="350.4" y="129.3">C1705</text>
<text x="419.3" y="129.8">C1707</text>
<text x="435.3" y="130.2">FP6733S6GTR FP6733S6GTR</text>
<text x="443.5" y="126.3">FB</text>
<text x="452.3" y="126.3">GND</text>
<text x="520" y="126.1">1.5M/1%</text>
<text x="540.9" y="126.5">C1709</text>
<text x="543.4" y="129.4">47U</text>
<text x="196.6" y="132.7">100N</text>
<text x="209.5" y="132.7">100N</text>
<text x="261.2" y="133.2">1M</text>
<text x="351.4" y="135">NC</text>
<text x="368.1" y="134.8">22U</text>
<text x="419.4" y="134.8">10U</text>
<text x="95.5" y="140.1" transform="rotate(-90 95.5 140.1)">D1705</text>
<text x="115.6" y="140.6" transform="rotate(-90 115.6 140.6)">D1706</text>
<text x="151.4" y="149.9">V_BATT</text>
<text x="319.2" y="144.7">R1710</text>
<text x="330.3" y="144.8">1M</text>
<text x="519.8" y="146.7">910K_1%</text>
<text x="520.4" y="144">R1718</text>
<text x="310.3" y="154.9">R1709</text>
<text x="338.3" y="154.7">C1704</text>
<text x="454.7" y="156">U1707</text>
<text x="183.4" y="156.7">V_BATT</text>
<text x="248.4" y="161.5" transform="rotate(-90 248.4 161.5)">1</text>
<text x="313.3" y="158.6">NC</text>
<text x="339.8" y="157.1">100N</text>
<text x="447.8" y="159">1</text>
<text x="447.8" y="161.5">2</text>
<text x="451.4" y="160.3">SW</text>
<text x="462.1" y="160.3">EN</text>
<text x="467.4" y="159">4</text>
<text x="467.4" y="161.5">5</text>
<text x="157.7" y="162.1">R1735</text>
<text x="159.4" y="164.7">100K</text>
<text x="447.8" y="164.1">3</text>
<text x="451.4" y="162.9">GND</text>
<text x="451.4" y="165.4">FB</text>
<text x="458.8" y="162.9">VOUT</text>
<text x="461" y="165.4">VIN</text>
<text x="467.4" y="164.1">6</text>
<text x="105.9" y="171.1">[2]</text>
<text x="115.3" y="171.2">WDT_NMI</text>
<text x="139.4" y="169.3">C1714</text>
<text x="150.3" y="169.7">1U</text>
<text x="157.4" y="172.3">R1708</text>
<text x="168.6" y="172.7">0R</text>
<text x="211.8" y="169.6">R1707</text>
<text x="223.4" y="169.9">33R</text>
<text x="238.3" y="170.4">2</text>
<text x="454.5" y="169.8">YB1501</text>
<text x="248.4" y="175.5" transform="rotate(-90 248.4 175.5)">3</text>
<text x="387.5" y="199.8">R1713</text>
<text x="398.3" y="200.2">150K/1%</text>
<text x="424.7" y="201.4">BATT_ADC [2]</text>
<text x="413.7" y="208">R1725</text>
<text x="351.5" y="211">R1712</text>
<text x="363.1" y="211.3">100K</text>
<text x="388.4" y="212.9">PWR_ON</text>
<text x="394.4" y="213">[1,4]</text>
<text x="416.4" y="210.7">1M</text>
<text x="79.2" y="311.3">R1720</text>
<text x="90.8" y="311.7">NC</text>
<text x="362.2" y="306.3">VCC3V</text>
<text x="373.8" y="309.3">R1722</text>
<text x="424.1" y="309.3">R1724</text>
<text x="67.6" y="313.2">VCC3V</text>
<text x="78.7" y="316.6">R1719</text>
<text x="91.2" y="316.7">0R</text>
<text x="137" y="317">1</text>
<text x="138.7" y="313.9">U1705</text>
<text x="156.7" y="317">5</text>
<text x="181.5" y="315.6">R1721</text>
<text x="359.1" y="317.2">C1712</text>
<text x="372.9" y="314.7">150K/1%</text>
<text x="389.1" y="317.8">C1713</text>
<text x="425.9" y="314.7">0R</text>
<text x="500.1" y="312.4">RESET[2]</text>
<text x="66.4" y="318.5">V_BATT</text>
<text x="137" y="319.5">2</text>
<text x="137" y="322.1">3</text>
<text x="140.5" y="318.3">VIN</text>
<text x="140.5" y="320.9">GND</text>
<text x="140.5" y="323.4">EN</text>
<text x="148.2" y="318.3">VOUT</text>
<text x="151.3" y="323.4">NC</text>
<text x="156.7" y="322.1">4</text>
<text x="183.4" y="320.8">0R</text>
<text x="205.2" y="318.1">VCC1V8</text>
<text x="359.6" y="323.2">100N</text>
<text x="389.8" y="324">1U</text>
<text x="105.6" y="324.1">C1711</text>
<text x="107.8" y="326.5">4U7</text>
<text x="118.3" y="324.4">C1710</text>
<text x="119.8" y="326.8">100N</text>
<text x="138.5" y="327.8">YB1200</text>
<text x="172.9" y="324.6">C1722</text>
<text x="175.1" y="327">2U2</text>
<text x="411.7" y="333.5">VCC3V</text>
<text x="436.9" y="334">VCC3V</text>
<text x="53.2" y="340.3">[1,4]</text>
<text x="65.6" y="340.1">PWR_ON</text>
</g>
<g font-size="2.3">
<text x="120.9" y="59.2">H-TP_VBATR</text>
<text x="147.1" y="59.2">H-TP_POWERON1</text>
<text x="182.1" y="59.2">H-TP_POWERON2</text>
<text x="223.3" y="70.9" transform="rotate(-90 223.3 70.9)">5</text>
<text x="225.8" y="71.4">U1701-A</text>
<text x="218.3" y="77.2">1</text>
<text x="232.2" y="77.2">6</text>
<text x="223.3" y="84.8" transform="rotate(-90 223.3 84.8)">2</text>
<text x="524.3" y="111">H-TP_VCC3VR</text>
<text x="84.8" y="119.1">H-TP_GNDR</text>
<text x="286.8" y="131.8" transform="rotate(-90 286.8 131.8)">8</text>
<text x="366.8" y="128.5">C1706</text>
<text x="276.7" y="135.6">1</text>
<text x="277.9" y="132.3">U1702</text>
<text x="281.2" y="136.4">CLK</text>
<text x="276.7" y="140.7">7</text>
<text x="276.7" y="143.3">6</text>
<text x="280.4" y="141.5">PRE</text>
<text x="287.6" y="138.3" transform="rotate(-90 287.6 138.3)">VCC</text>
<text x="291.5" y="139">Q</text>
<text x="295.7" y="138.2">3</text>
<text x="276.7" y="148.3">2</text>
<text x="280.4" y="149.1">D</text>
<text x="280.4" y="144.1">CLR</text>
<text x="287.6" y="149.6" transform="rotate(-90 287.6 149.6)">GND</text>
<text x="291.5" y="146.6">Q</text>
<text x="295.7" y="145.8">5</text>
<text x="286.8" y="153.3" transform="rotate(-90 286.8 153.3)">4</text>
<text x="186.9" y="164.1" transform="rotate(-90 186.9 164.1)">5</text>
<text x="189.5" y="164.6">U1701-B</text>
<text x="181.9" y="170.4">3</text>
<text x="195.8" y="170.4">4</text>
<text x="186.9" y="178" transform="rotate(-90 186.9 178)">2</text>
<text x="469.7" y="310.6">H-TP_RESETR</text>
<text x="189.1" y="320.8">H-TP_VCC1V8</text>
<text x="414.8" y="342.9" transform="rotate(-90 414.8 342.9)">5</text>
<text x="440.2" y="342.9" transform="rotate(-90 440.2 342.9)">5</text>
<text x="404.1" y="352">U1706-B</text>
<text x="409.8" y="349.2">3</text>
<text x="423.7" y="349.2">4</text>
<text x="429.3" y="352">U1706-A</text>
<text x="435.2" y="349.2">1</text>
<text x="449.1" y="349.2">6</text>
<text x="414.8" y="356.8" transform="rotate(-90 414.8 356.8)">2</text>
<text x="439.1" y="356.8" transform="rotate(-90 439.1 356.8)">2</text>
<text x="534.6" y="401">MODEL</text>
<text x="534.7" y="397.3">LICENSE</text>
<text x="561.8" y="397.3">CC-BY-SA</text>
<text x="563.1" y="401.1">SAMO</text>
<text x="534.6" y="404.8">TITLE</text>
<text x="563.4" y="404.9">Power</text>
<text x="534.6" y="412.4">DWG.</text>
<text x="534.6" y="408.6">NUMBER</text>
<text x="547.6" y="413.3">Tim Lee</text>
<text x="562.8" y="411.9">SHEET</text>
<text x="564.4" y="408.7">V3</text>
<text x="579.4" y="411.8">1</text>
<text x="562.7" y="414.3">DATE</text>
<text x="574" y="414.6">2010/05/06</text>
</g>
<g font-size="2.2">
<text x="233.4" y="86.6">NC7WZ14P6X</text>
<text x="440.9" y="110.5">D1704</text>
<text x="451.9" y="110.8">PMEG2010EA</text>
<text x="384.6" y="115.6" transform="rotate(-90 384.6 115.6)">L1701</text>
<text x="386.8" y="115.6" transform="rotate(-90 386.8 115.6)">4U7</text>
<text x="489.7" y="118.4" transform="rotate(-90 489.7 118.4)">PMEG2010EA</text>
<text x="489.5" y="129.3" transform="rotate(-90 489.5 129.3)">D1708</text>
<text x="128.8" y="134.1">PTC1701</text>
<text x="77.2" y="153.9">H-BATT- ME option part--&gt;CH11022M100-00 H-BATT+</text>
<text x="81" y="151.4" transform="rotate(-90 81 151.4)">CON1</text>
<text x="104.5" y="152.1">NC</text>
<text x="110.8" y="152.1">JP1701</text>
<text x="132.8" y="152.1" transform="rotate(-90 132.8 152.1)">CON1</text>
<text x="288.3" y="153.7">SN74AUP1G74DCUR</text>
<text x="253.5" y="167.1">Q1702</text>
<text x="253.5" y="169.7">NDS7002A</text>
<text x="197.1" y="179.8">NC7WZ14P6X</text>
<text x="419.4" y="357.6">NC</text>
<text x="444.8" y="357.9">NC</text>
</g>
<g font-size="1.9">
<text x="167.8" y="54.9">SW1701</text>
<text x="164.5" y="67.6">EVQPUM02K</text>
<text x="212.3" y="66.9">D1707</text>
<text x="205.1" y="73.2">1N4448HWS</text>
</g>
</svg>
